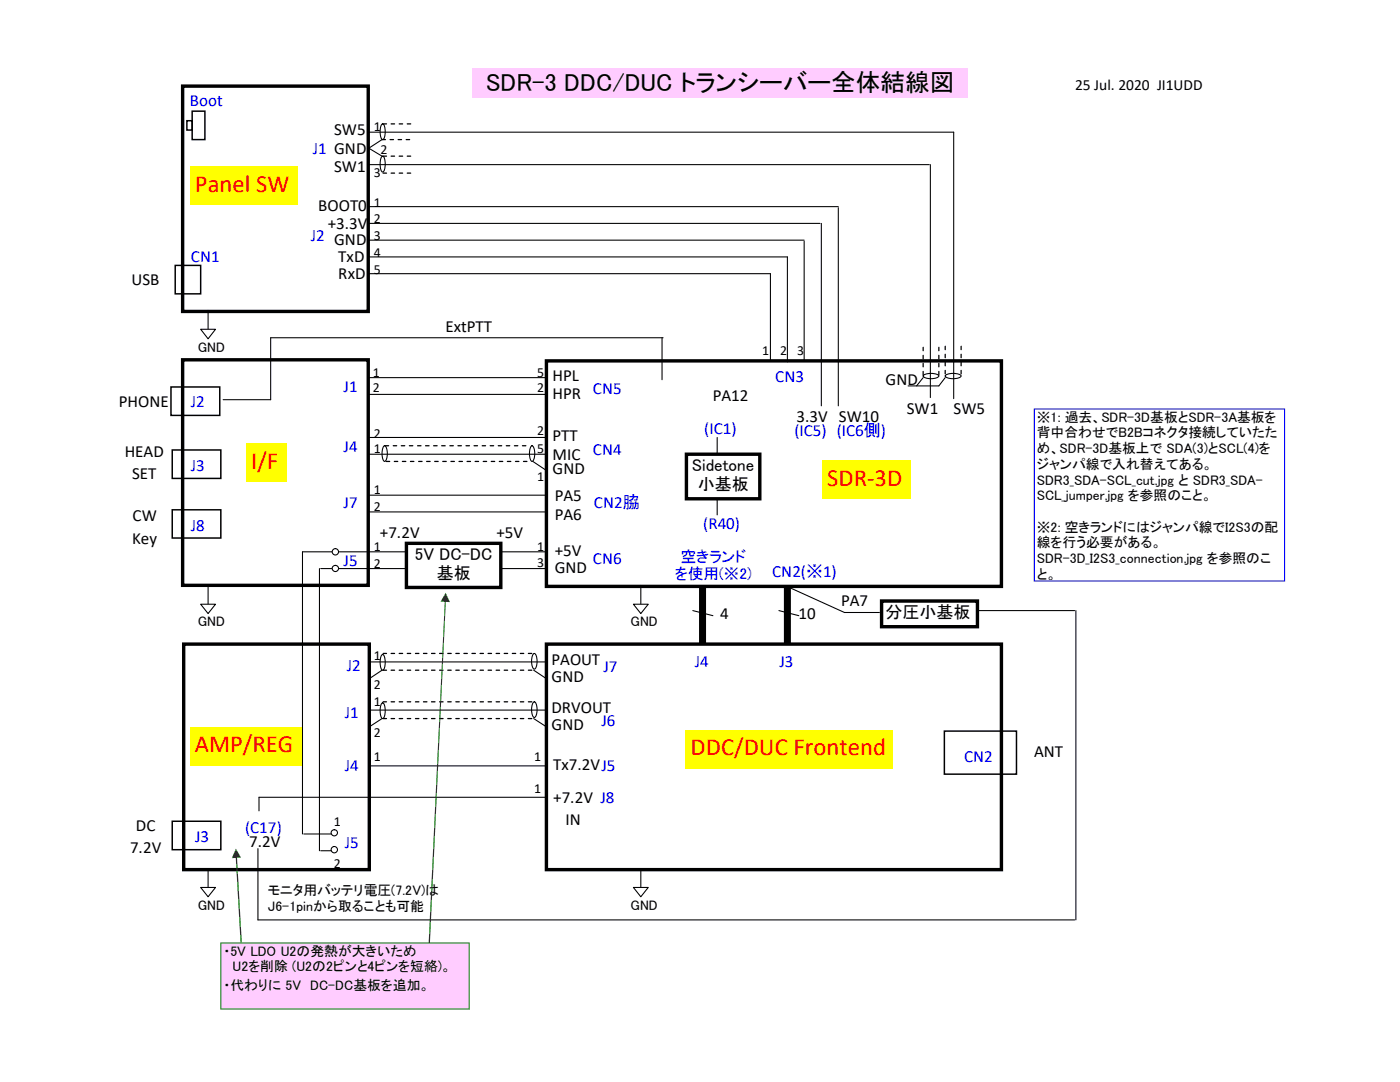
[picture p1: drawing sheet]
<svg xmlns="http://www.w3.org/2000/svg" width="279mm" height="216mm" viewBox="0 0 279 216" stroke-linecap="round" stroke-linejoin="round" font-family="sans-serif">
<path d="M36.4 17.2h37.1v44.9h-37.1zM36.4 71.8h37.1v45h-37.1zM109.1 72h90.8v45h-90.8zM36.7 128.5h37v45h-37zM109.1 128.5h90.8v45h-90.8z" fill="none" stroke="#000" stroke-width=".68"/>
<path d="M37.3 24.1h1.1v1.9h-1.1zM38.4 22.2h2.5v5.7h-2.5zM35 53h5v5.6h-5zM34.1 77.2h9.8v5.7h-9.8zM34.4 89.8h9.7v5.7h-9.7zM34.4 101.7h9.7v5.7h-9.7zM34.4 163.9h9.7v5.6h-9.7z" fill="none" stroke="#000" stroke-width=".3"/>
<g fill="none" stroke="#000" stroke-width=".21">
<path d="M73.5 32.9h112M73.7 26.4h116.6v53.1M185.7 32.9v46.4M73.5 41.2h93.8M73.5 47.9h87M73.7 44.6h90M73.7 51.3h83.4v20.9M73.7 54.6h80.1v17.4M160.5 48.1v23.9M73.5 75.4h35.6M73.5 78.7h35.6M73.5 87.3h35.6"/>
<path d="M73.5 90.6h35.6M73.5 98.8h35.6M60.4 110.1h48.5M64 113.5h44.9M73.5 102.2h35.6M73.7 132.1h35.6M76.2 133.7l-2.5 1.7M138.3 121.8l4 1.1M155.4 121.8l4 1.1M73.9 152.8h35"/>
</g>
<g fill="#000">
<path d="M76.3 31.2l.2-.2h.6l.2 .2-.2 .1h-.6zM78 31.1l.7-.1 .2 .2-.2 .1h-.6zM79.6 31.1l.7-.1 .2 .2-.2 .1h-.6zM81.2 31.1l.8-.1 .1 .2-.1 .1h-.7z"/>
<path d="M184.1 69.3l.1-.1 .2 .1v.7l-.2 .1-.1-.1zM184.1 70.8l.3 .1v.7l-.2 .1-.1-.1zM184.1 72.4l.3 .1v.7l-.2 .1-.1-.1zM184.1 74l.3 .1v.7l-.2 .1-.1-.1z"/>
</g>
<path d="M140.2 117v11.5M157.1 117v11.5" fill="none" stroke="#000" stroke-width="1.4" stroke-linecap="butt"/>
<circle cx="66.9" cy="110.1" r=".63" fill="#fff"/>
<circle cx="66.9" cy="110.1" r=".63" fill="none" stroke="#000" stroke-width=".21"/>
<circle cx="66.9" cy="113.4" r=".62" fill="#fff"/>
<g fill="none" stroke="#000" stroke-width=".21">
<path d="M60.6 166.4h5.7M64 169.8h2.1"/>
<circle cx="66.9" cy="113.4" r=".62"/>
</g>
<circle cx="66.7" cy="166.2" r=".62" fill="#fff"/>
<g fill="none" stroke="#000" stroke-width=".21">
<path d="M76.2 31.2h.2a2.84 2.84 0 0 1 .1 3.1h-.1a2.4 2.4 0 0 1-.4-2.5zM76.2 24.8l.2-.1a2.78 2.78 0 0 1 .1 3.1l-.1 .1a2.78 2.78 0 0 1-.2-3.1zM76.2 27.9l-2.5 1.6M60.4 110.1v56.3M63.8 113.5v56.3M76.2 130.7l.2-.1a2.78 2.78 0 0 1 .1 3l-.1 .1a2.78 2.78 0 0 1-.2-3zM106.5 130.5l.1-.1a2.5 2.5 0 0 1 0 3.1 2.61 2.61 0 0 1-.1-3zM106.5 133.7l2.6 1.7M73.7 141.7h35.6M76.2 140.3h.2a2.78 2.78 0 0 1 .1 3l-.1 .1a2.78 2.78 0 0 1-.2-3.1zM76.2 143.4l-2.5 1.6M106.5 140.1l.1-.1a2.5 2.5 0 0 1 0 3.2 2.61 2.61 0 0 1-.1-3.1z"/>
<path d="M106.5 143.4l2.6 1.6"/>
<circle cx="66.7" cy="166.2" r=".62"/>
<circle cx="66.7" cy="169.5" r=".63"/>
</g>
<g fill="#000">
<path d="M76.5 130.3h.6l.2 .1-.2 .1h-.6l-.2-.1zM78 130.3h.7l.2 .1-.2 .1h-.6zM79.6 130.3h.7l.2 .1-.2 .1h-.6zM81.2 130.3h.8l.1 .1-.1 .1h-.7zM82.9 130.3h.7l.1 .2h-.8zM84.4 130.3h.8l.1 .2h-.8zM86 130.3h.8l.1 .2h-.8zM87.6 130.3h.8l.1 .2h-.8zM89.3 130.3h.7l.2 .1-.2 .1h-.7zM90.9 130.3h.8l.1 .1-.1 .1h-.7zM92.5 130.3h.8l.1 .1-.1 .1h-.7zM94.1 130.3h.8l.1 .1-.1 .1h-.7zM95.7 130.4l.1-.1h.7l.1 .1-.1 .1h-.7zM97.3 130.3h.8l.1 .1-.1 .1h-.7zM98.9 130.3h.8l.1 .1-.1 .1h-.7zM100.5 130.3h.8l.1 .1-.1 .1h-.7zM102.1 130.4l.1-.1h.7l.1 .1-.1 .1h-.7zM103.8 130.3h.7l.1 .1-.1 .1h-.7zM105.4 130.3h.7l.2 .1-.2 .1h-.6z"/>
<path d="M76.5 133.6h.6l.2 .1-.2 .2h-.6l-.2-.2zM78 133.6h.7l.2 .1-.2 .2h-.6zM79.6 133.6h.7l.2 .1-.2 .2h-.6zM81.2 133.6h.8l.1 .1-.1 .2h-.7zM82.9 133.6h.7l.1 .2-.8 .1zM84.4 133.6h.8l.1 .2-.8 .1zM86 133.6h.8l.1 .2-.8 .1zM87.6 133.6h.8l.1 .2-.8 .1zM89.3 133.6h.7l.2 .1-.2 .2h-.7zM90.9 133.6h.8l.1 .1-.1 .2h-.7zM92.5 133.6h.8l.1 .1-.1 .2h-.7zM94.1 133.6h.8l.1 .1-.1 .2h-.7zM95.7 133.7l.1-.1h.7l.1 .1-.1 .2h-.7zM97.3 133.6h.8l.1 .1-.1 .2h-.7zM98.9 133.6h.8l.1 .1-.1 .2h-.7zM100.5 133.6h.8l.1 .1-.1 .2h-.7zM102.1 133.7l.1-.1h.7l.1 .1-.1 .2h-.7zM103.8 133.6h.7l.1 .1-.1 .2h-.7zM105.4 133.6h.7l.2 .1-.2 .2h-.6z"/>
<path d="M76.5 139.9h.6l.2 .1-.2 .2h-.6l-.2-.2zM78 140l.7-.1 .2 .1-.2 .2h-.6zM79.6 140l.7-.1 .2 .1-.2 .2h-.6zM81.2 140l.8-.1 .1 .1-.1 .2h-.7zM82.9 139.9h.7l.1 .2-.8 .1zM84.4 140l.8-.1 .1 .2-.8 .1zM86 140l.8-.1 .1 .2-.8 .1zM87.6 140l.8-.1 .1 .2-.8 .1zM89.3 139.9h.7l.2 .1-.2 .2h-.7zM90.9 140l.8-.1 .1 .1-.1 .2h-.7zM92.5 140l.8-.1 .1 .1-.1 .2h-.7zM94.1 140l.8-.1 .1 .1-.1 .2h-.7zM95.7 140l.1-.1h.7l.1 .1-.1 .2h-.7zM97.3 140l.8-.1 .1 .1-.1 .2h-.7zM98.9 140l.8-.1 .1 .1-.1 .2h-.7zM100.5 140l.8-.1 .1 .1-.1 .2h-.7zM102.1 140l.1-.1h.7l.1 .1-.1 .2h-.7zM103.8 140l.7-.1 .1 .1-.1 .2h-.7zM105.4 140l.7-.1 .2 .1-.2 .2h-.6z"/>
<path d="M76.5 143.3h.6l.2 .1-.2 .1h-.6l-.2-.1zM78 143.3h.7l.2 .1-.2 .1h-.6zM79.6 143.3h.7l.2 .1-.2 .1h-.6zM81.2 143.3h.8l.1 .1-.1 .1h-.7zM82.9 143.3h.7l.1 .2h-.8zM84.4 143.3h.8l.1 .2h-.8zM86 143.3h.8l.1 .2h-.8zM87.6 143.3h.8l.1 .2h-.8zM89.3 143.3h.7l.2 .1-.2 .1h-.7zM90.9 143.3h.8l.1 .1-.1 .1h-.7zM92.5 143.3h.8l.1 .1-.1 .1h-.7zM94.1 143.3h.8l.1 .1-.1 .1h-.7zM95.7 143.4l.1-.1h.7l.1 .1-.1 .1h-.7zM97.3 143.3h.8l.1 .1-.1 .1h-.7zM98.9 143.3h.8l.1 .1-.1 .1h-.7zM100.5 143.3h.8l.1 .1-.1 .1h-.7zM102.1 143.4l.1-.1h.7l.1 .1-.1 .1h-.7zM103.8 143.3h.7l.1 .1-.1 .1h-.7zM105.4 143.3h.7l.2 .1-.2 .1h-.6z"/>
</g>
<g fill="#ff0">
<path d="M37.9 145h22.3v7.7h-22.3z"/>
<path d="M49.1 88.5h8v7.7h-8z"/>
<path d="M37.9 33.3h21.5v7.6h-21.5z"/>
</g>
<path d="M184.2 75.4l-1.3 1.6M184.3 74.9a2.92 2.92 0 0 1 3.1 .1 2.5 2.5 0 0 1-3.2 0zM188.7 74.9a3 3 0 0 1 3.1 .1 2.56 2.56 0 0 1-3.2 0zM76.6 89l.2-.1a2.5 2.5 0 0 1 0 3.2 2.77 2.77 0 0 1-.2-3.1zM106 89l.2-.1a2.5 2.5 0 0 1 0 3.2 2.77 2.77 0 0 1-.2-3.1zM106.3 92.1l2.6 1.7" fill="none" stroke="#000" stroke-width=".21"/>
<g fill="#000">
<path d="M76.2 27.7h.7l.1 .2-.1 .1h-.7l-.1-.1zM77.8 27.8l.7-.1 .2 .2-.2 .1h-.6zM79.4 27.8l.7-.1 .2 .2-.2 .1h-.6zM81 27.8l.7-.1 .2 .2-.2 .1h-.6z"/>
<path d="M76.3 24.7l.2-.1h.6l.2 .1-.2 .1h-.6zM78 24.6h.7l.2 .1-.2 .1h-.6zM79.6 24.6h.7l.2 .1-.2 .1h-.6zM81.2 24.6h.8l.1 .1-.1 .1h-.7z"/>
<path d="M188.5 69.1l.1-.1 .2 .1v.7l-.2 .1-.1-.1zM188.6 70.6l.2 .1v.7l-.2 .1-.1-.1zM188.6 72.2l.2 .1v.7l-.2 .1-.1-.1zM188.6 73.8l.2 .1v.7l-.2 .1-.1-.1z"/>
<path d="M191.7 69.1l.1-.1 .1 .1v.7l-.1 .1-.1-.1zM191.7 70.6l.2 .1v.7l-.1 .1-.1-.1zM191.7 72.2l.2 .1v.7l-.1 .1-.1-.1zM191.7 73.8l.2 .1v.7l-.1 .1-.1-.1z"/>
<path d="M76.9 88.8h.7l.1 .1-.1 .2h-.7l-.1-.2zM78.4 88.9l.8-.1 .1 .1-.1 .2h-.7zM80 88.9l.8-.1 .1 .1-.1 .2h-.7zM81.6 88.9l.8-.1 .1 .1-.1 .2h-.7zM83.3 88.8h.7l.1 .2-.8 .1zM84.8 88.9l.8-.1 .1 .2-.8 .1zM86.4 88.9l.8-.1 .1 .2-.8 .1zM88.1 88.9l.8-.1v.2l-.8 .1zM89.7 88.8h.8l.1 .1-.1 .2h-.8zM91.3 88.9l.8-.1 .1 .1-.1 .2h-.7zM92.9 88.9l.8-.1 .1 .1-.1 .2h-.7zM94.5 88.9l.8-.1 .1 .1-.1 .2h-.7zM96.1 88.9l.1-.1h.7l.1 .1-.1 .2h-.7zM97.7 88.9l.8-.1 .1 .1-.1 .2h-.7zM99.4 88.9l.7-.1 .1 .1-.1 .2h-.7zM101 88.9l.7-.1 .2 .1-.2 .2h-.7zM102.5 88.9l.2-.1h.6l.2 .1-.2 .2h-.6zM104.2 88.9l.7-.1 .2 .1-.2 .2h-.6z"/>
<path d="M77.1 91.9h.7l.1 .2-.1 .1h-.7l-.1-.1zM78.6 92l.8-.1 .1 .2-.1 .1h-.7zM80.2 92l.8-.1 .1 .2-.1 .1h-.7zM81.8 92l.8-.1 .1 .2-.1 .1h-.7zM83.5 91.9h.7l.1 .3h-.8zM85 92l.9-.1v.3h-.8zM86.7 92l.8-.1v.3h-.8zM88.3 92l.8-.1 .1 .3h-.9zM90 91.9h.7l.1 .2-.1 .1h-.7zM91.5 92l.8-.1 .1 .2-.1 .1h-.7zM93.1 92l.8-.1 .1 .2-.1 .1h-.7zM94.7 92l.8-.1 .1 .2-.1 .1h-.7zM96.3 92.1l.1-.2h.7l.1 .2-.1 .1h-.7zM98 92l.7-.1 .1 .2-.1 .1h-.7zM99.6 92l.7-.1 .2 .2-.2 .1h-.6zM101.2 92l.7-.1 .2 .2-.2 .1h-.6zM102.7 92.1l.2-.2h.6l.2 .2-.2 .1h-.6zM104.4 92l.8-.1 .1 .2-.1 .1h-.7z"/>
</g>
<g fill="#ff0">
<path d="M136.8 145.7h41.4v7.6h-41.4z"/>
<path d="M164.1 91.9h17.6v7.7h-17.6z"/>
</g>
<path d="M41.5 116.8v3.8" fill="none" stroke="#000" stroke-width=".21"/>
<path d="M40 120.6h3l-1.5 1.8z" fill="#fff"/>
<path d="M40 120.6h3l-1.5 1.8zM41.5 173.3v3.8" fill="none" stroke="#000" stroke-width=".21"/>
<path d="M40 177.1h3l-1.5 1.8z" fill="#fff"/>
<path d="M41.5 61.9v3.8M40 177.1h3l-1.5 1.8z" fill="none" stroke="#000" stroke-width=".21"/>
<path d="M40 65.7h3l-1.5 1.9z" fill="#fff"/>
<path d="M40 65.7h3l-1.5 1.9zM127.9 173.3v3.8" fill="none" stroke="#000" stroke-width=".21"/>
<path d="M126.4 177.1h3l-1.5 1.8z" fill="#fff"/>
<path d="M127.9 116.8v3.8M126.4 177.1h3l-1.5 1.8z" fill="none" stroke="#000" stroke-width=".21"/>
<path d="M126.4 120.6h3l-1.5 1.8z" fill="#fff"/>
<path d="M73.5 29.5l2.7 1.7M163.9 44.6v36.4M167.3 41.4v39.6M188.6 75.4l-1.2 1.6h-6.2M157.5 117.2l11 5h7M126.4 120.6h3l-1.5 1.8zM192.9 121.8h21.6M214.7 121.8v61.8M51.5 169.3v14.3h163" fill="none" stroke="#000" stroke-width=".21"/>
<g fill="#000">
<path d="M76.3 34.5l.2-.1h.6l.2 .1-.2 .2h-.6zM78 34.5l.7-.1 .2 .1-.2 .2h-.6zM79.6 34.5l.7-.1 .2 .1-.2 .2h-.6zM81.2 34.5l.8-.1 .1 .1-.1 .2h-.7z"/>
<path d="M187.2 69.3l.2-.1 .1 .1v.7l-.1 .1-.2-.1zM187.3 70.8l.2 .1v.7l-.1 .1-.2-.1zM187.3 72.4l.2 .1v.7l-.1 .1-.2-.1zM187.3 74l.2 .1v.7l-.1 .1-.2-.1z"/>
</g>
<path d="M188.5 145.9h14.4v8.6h-14.4z" fill="none" stroke="#000" stroke-width=".3"/>
<path d="M206.4 81.6h50v34.4h-50z" fill="none" stroke="#00f" stroke-width=".21"/>
<path d="M175.9 119.9h19.2v5.2h-19.2z" fill="#fff"/>
<path d="M175.9 119.9h19.2v5.2h-19.2z" fill="none" stroke="#000" stroke-width=".68"/>
<path d="M143.1 87.3v15.4" fill="none" stroke="#000" stroke-width=".21"/>
<path d="M137 90.6h14.6v8.9h-14.6z" fill="#fff"/>
<path d="M137 90.6h14.6v8.9h-14.6z" fill="none" stroke="#000" stroke-width=".68"/>
<path d="M94.2 13.6h98.9v5.9h-98.9z" fill="#fcf"/>
<path d="M108.9 159.1h-57.2v2.7" fill="none" stroke="#000" stroke-width=".21"/>
<path d="M47.1 170.8l.2 .1 1.1 20.2-.1 .1-.1-.1zM47.1 169.3l1 1.8-1.8 .1z" fill="#008000"/>
<path d="M81.1 108.4h18.8v8.8h-18.8z" fill="#fff"/>
<path d="M81.1 108.4h18.8v8.8h-18.8z" fill="none" stroke="#000" stroke-width=".68"/>
<path d="M88.8 119.7l.2 .1-3.3 70.9-.1 .1-.2-.1zM88.9 118.3l.9 1.8h-1.9z" fill="#008000"/>
<path d="M132.1 67.4v8.4M132.3 67.4h-78.3v12.4h-9.5" fill="none" stroke="#000" stroke-width=".21"/>
<path d="M44.1 188.2h49.5v13.1h-49.5z" fill="#fcf"/>
<path d="M44.1 188.2h49.5v13.1h-49.5z" fill="none" stroke="#008000" stroke-width=".21"/>
<text font-size="4.9" x="96.9" y="18.2">SDR-3 DDC/DUC トランシーバー全体結線図</text>
<g font-size="4.9" fill="#f00">
<text x="38.9" y="38.3">Panel SW</text>
<text x="50.1" y="93.6">I/F</text>
<text x="165.1" y="96.9">SDR-3D</text>
<text x="38.9" y="150.1">AMP/REG</text>
<text x="137.8" y="150.7">DDC/DUC Frontend</text>
</g>
<g font-size="3.4" fill="#00f">
<text x="37.9" y="21.1">Boot</text>
<text x="62.4" y="30.8">J1 GND</text>
<text x="38.1" y="52.3">CN1</text>
<text x="62" y="48.1">J2 GND</text>
<text x="154.7" y="76.2">CN3</text>
<text x="38.1" y="81.2">J2</text>
<text x="68.6" y="78.3">J1</text>
<text x="140.5" y="86.7">(IC1)</text>
<text x="158.5" y="87.1">(IC5) (IC6側)</text>
<text x="38.1" y="94">J3</text>
<text x="68.6" y="90.2">J4</text>
<text x="118.3" y="90.8">CN4</text>
<text x="68.6" y="101.3">J7</text>
<text x="118.5" y="101.3">CN2脇</text>
<text x="38.1" y="105.9">J8</text>
<text x="140.3" y="105.5">(R40)</text>
<text x="68.6" y="113">J5</text>
<text x="118.3" y="112.6">CN6</text>
<text x="154.1" y="115.1">CN2(※1)</text>
<text x="69.2" y="133.9">J2</text>
<text x="120.4" y="134.2">J7</text>
<text x="138.6" y="133.1">J4</text>
<text x="155.6" y="133.1">J3</text>
<text x="68.8" y="143.2">J1</text>
<text x="120" y="144.8">J6</text>
<text x="68.8" y="153.8">J4</text>
<text x="192.4" y="152">CN2</text>
<text x="48.9" y="166.2">(C17)</text>
<text x="38.9" y="168.1">J3</text>
<text x="68.8" y="169.1">J5</text>
</g>
<g font-size="3.4">
<text x="66.7" y="27">SW5</text>
<text x="66.7" y="34.3">SW1</text>
<text x="63.5" y="42.1">BOOT0</text>
<text x="65.4" y="45.6">+3.3V</text>
<text x="67.5" y="52.3">TxD</text>
<text x="26.2" y="56.9">USB</text>
<text x="67.5" y="55.7">RxD</text>
<text x="88.9" y="66.3">ExtPTT</text>
<text x="110.3" y="76">HPL</text>
<text x="176.7" y="76.8">GND</text>
<text x="23.7" y="81.2">PHONE</text>
<text x="110.3" y="79.5">HPR CN5</text>
<text x="142.2" y="79.9">PA12</text>
<text x="181" y="82.7">SW1</text>
<text x="190.3" y="82.7">SW5</text>
<text x="110.3" y="88.1">PTT</text>
<text x="159" y="84.2">3.3V SW10</text>
<text x="24.9" y="91.2">HEAD</text>
<text x="26.4" y="95.7">SET</text>
<text x="110.3" y="91.7">MIC</text>
<text x="110.3" y="94.6">GND</text>
<text x="138.1" y="94">Sidetone</text>
<text x="110.7" y="100">PA5</text>
<text x="139.2" y="97.7">小基板</text>
<text x="26.5" y="104">CW</text>
<text x="75.8" y="107.4">+7.2V</text>
<text x="99.1" y="107.4">+5V</text>
<text x="110.7" y="103.8">PA6</text>
<text x="26.4" y="108.5">Key</text>
<text x="82.8" y="111.8">5V DC-DC</text>
<text x="110.7" y="110.9">+5V</text>
<text x="87.2" y="115.5">基板</text>
<text x="110.7" y="114.3">GND</text>
<text x="143.7" y="123.5">4</text>
<text x="159.4" y="123.5">10</text>
<text x="167.9" y="121">PA7</text>
<text x="176.7" y="123.3">分圧小基板</text>
<text x="110.1" y="132.7">PAOUT</text>
<text x="110.1" y="136.1">GND</text>
<text x="110.1" y="142.3">DRVOUT</text>
<text x="110.1" y="145.7">GND</text>
<text x="110.4" y="153.6">Tx7.2VJ5</text>
<text x="206.4" y="151.1">ANT</text>
<text x="110.4" y="160.1">+7.2V J8</text>
<text x="27.1" y="165.8">DC</text>
<text x="112.9" y="164.6">IN</text>
<text x="26" y="170.2">7.2V</text>
<text x="49.7" y="168.9">7.2V</text>
</g>
<text font-size="3.1" x="214.5" y="18">25 Jul. 2020 JI1UDD</text>
<g font-size="3.1" fill="#00f">
<text x="135.8" y="112.1">空きランド</text>
<text x="134.7" y="115.5">を使用(※2)</text>
</g>
<g font-size="2.8">
<text x="74.6" y="26.2">1</text>
<text x="74.6" y="35.4">3</text>
<text x="75.9" y="30.8">2</text>
<text x="74.6" y="41.3">1</text>
<text x="74.6" y="44.4">2</text>
<text x="74.6" y="48">3</text>
<text x="74.6" y="51.3">4</text>
<text x="74.6" y="54.7">5</text>
<text x="39.5" y="70.1">GND</text>
<text x="152.1" y="70.8">1</text>
<text x="155.7" y="70.8">2</text>
<text x="159.1" y="70.8">3</text>
<text x="74.4" y="75.2">1</text>
<text x="107.2" y="75.2">5</text>
<text x="74.4" y="78.3">2</text>
<text x="107.2" y="78.3">2</text>
<text x="74.6" y="87.3">2</text>
<text x="107.2" y="86.9">2</text>
<text x="206.9" y="84.2">※1: 過去、SDR-3D基板とSDR-3A基板を</text>
<text x="206.9" y="87.3">背中合わせでB2Bコネクタ接続していたた</text>
<text x="74.6" y="90.5">1</text>
<text x="107.2" y="90.5">5</text>
<text x="107.2" y="95.9">1</text>
<text x="206.9" y="90.4">め、SDR-3D基板上で SDA(3)とSCL(4)を</text>
<text x="206.9" y="93.6">ジャンパ線で入れ替えてある。</text>
<text x="74.6" y="98.6">1</text>
<text x="74.6" y="101.9">2</text>
<text x="206.9" y="96.7">SDR3_SDA-SCL_cut.jpg と SDR3_SDA-</text>
<text x="206.9" y="99.8">SCL_jumper.jpg を参照のこと。</text>
<text x="206.9" y="106.1">※2: 空きランドにはジャンパ線でI2S3の配</text>
<text x="74.6" y="109.9">1</text>
<text x="74.6" y="113.2">2</text>
<text x="107.2" y="109.9">1</text>
<text x="107.2" y="113.1">3</text>
<text x="206.9" y="109.2">線を行う必要がある。</text>
<text x="206.9" y="112.4">SDR-3D_I2S3_connection.jpg を参照のこ</text>
<text x="206.9" y="115.5">と。</text>
<text x="39.5" y="125">GND</text>
<text x="125.9" y="125">GND</text>
<text x="74.6" y="131.7">1</text>
<text x="74.6" y="137.5">2</text>
<text x="74.6" y="140.9">1</text>
<text x="74.6" y="147">2</text>
<text x="74.6" y="151.8">1</text>
<text x="106.6" y="151.8">1</text>
<text x="106.6" y="158.3">1</text>
<text x="66.6" y="164.8">1</text>
<text x="66.6" y="173.1">2</text>
<text x="53.5" y="178.6">モニタ用バッテリ電圧(7.2V)は</text>
<text x="39.5" y="181.5">GND</text>
<text x="53.5" y="181.7">J6-1pinから取ることも可能</text>
<text x="125.9" y="181.5">GND</text>
<text x="44.6" y="190.7">・5V LDO U2の発熱が大きいため</text>
<text x="44.6" y="193.8">U2を削除 (U2の2ピンと4ピンを短絡)。</text>
<text x="44.6" y="197.6">・代わりに 5V　DC-DC基板を追加。</text>
</g>
</svg>
